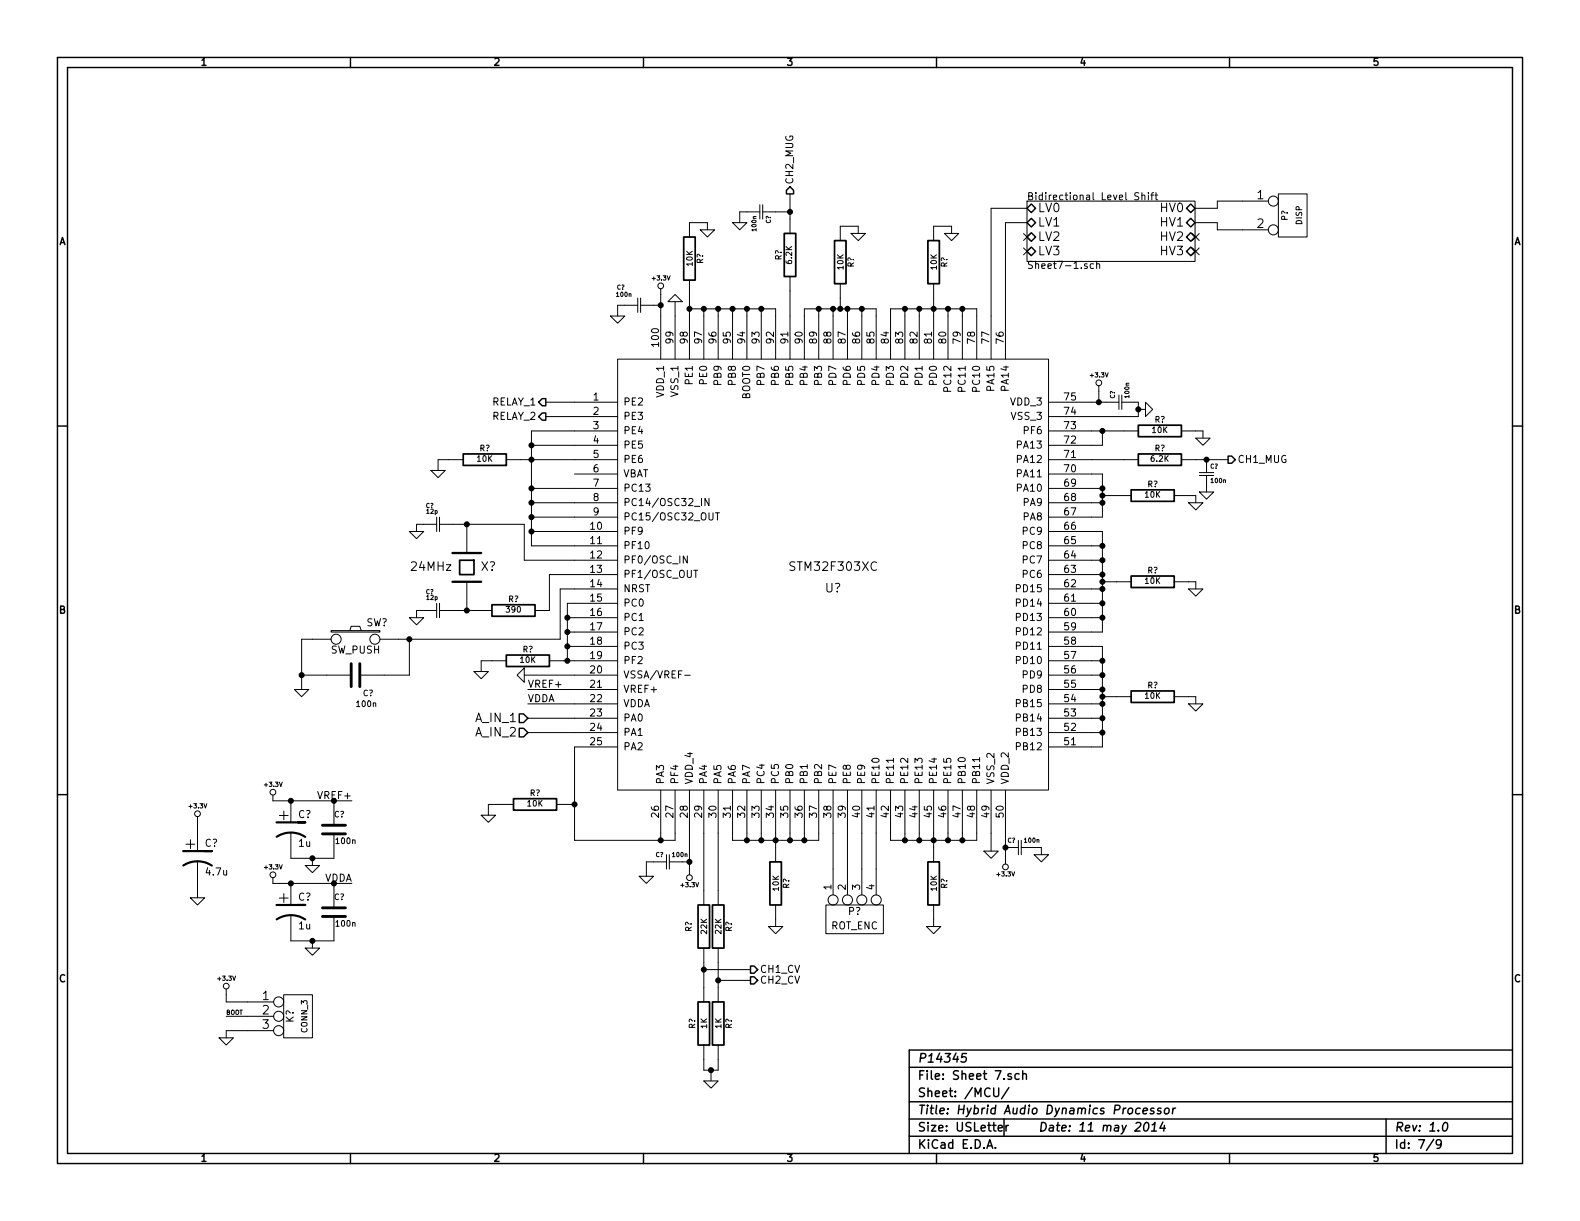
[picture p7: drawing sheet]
<svg xmlns="http://www.w3.org/2000/svg" width="279mm" height="216mm" viewBox="0 0 279 216" stroke-linecap="round" stroke-linejoin="round" font-family="sans-serif">
<g fill="none" stroke="#000" stroke-width=".25">
<path d="M10.2 10.2h259v195.5h-259zM11.9 11.9h255.6v192.1h-255.6zM62 10.2v1.7M113.8 10.2v1.7M165.6 10.2v1.7M217.4 10.2v1.7M139.7 33l.6 .7v.6h-1.2v-.6zM181.6 36.8l.8-.7 .7 .7-.7 .8zM182.4 38.6l.7 .8-.7 .7-.8-.7zM209.8 36.8l.8-.7 .7 .7-.7 .8zM209.8 39.4l.8-.8 .7 .8-.7 .7zM182.4 41.1l.7 .8-.7 .8-.8-.8z"/>
<path d="M182.4 43.7l.7 .8-.7 .7-.8-.7zM209.8 41.9l.8-.8 .7 .8-.7 .8zM209.8 44.5l.8-.8 .7 .8-.7 .7zM10.2 75.3h1.7M95.9 70.5h.6v1.3h-.6l-.7-.7zM95.9 73h.6v1.3h-.6l-.7-.6zM267.5 75.3h1.7M217.2 80.6h.6l.6 .7-.6 .6h-.6zM91.8 126.2h.8l.7 .8-.7 .8h-.8zM91.8 128.8h.8l.7 .7-.7 .8h-.8zM10.2 140.5h1.7M267.5 140.5h1.7"/>
<path d="M132.7 170.8h.6l.7 .7-.7 .6h-.6zM132.7 172.7h.6l.7 .7-.7 .6h-.6zM160.8 188.7h106.7M160.8 194.8h106.7M160.8 197.9h106.7M170.9 186.3h-.7l-.2 .7 .3-.1h.5l.1 .3-.2 .5-.2 .1-.6-.1M175.7 192.4v1.2l.3 .3h.3l.3-.3v-1.2M176.5 199.5l.8-.1-.1-.3-.4-.1-.3 .2 .1 .7h.6M177.5 197.9v3M177.9 199v1M178.3 199l-.2 .1-.2 .2M178.4 192.3l-1.3 2"/>
<path d="M178.8 189.9l-.3-.1-.3 .3 .1 .2 .5 .1v.4h-.6M180.2 189.9a.48 .48 0 0 0-.6 .1v.7l.2 .2 .4-.1M180.8 190l.1-.1a.36 .36 0 0 1 .6 .2v.8M180.8 189.3v1.6M201.6 196l-.1-.1a.52 .52 0 0 0-.6 .3v.6l.2 .2 .4-.1M202.1 196.4l.8-.1-.1-.3h-.5l-.2 .7 .2 .3 .4-.1M202.5 198.6l.3-.1a.88 .88 0 0 1-.3 1.5l-.2-.3a1.19 1.19 0 0 1 .2-1.1zM203.6 200h.9M203.7 198.9l.5-.4-.1 1.5M204.1 196l-.4-.1-.2 .3 .2 .2 .3 .1 .1 .2-.3 .3-.4-.1M205.3 196l-.3-.1-.3 .3 .2 .2 .4 .1v.2l-.2 .3-.5-.1M205.6 198.4l-.5 1.1h1"/>
<path d="M205.9 199l-.1 1M206 196.1l.3-.2 .4 .2v.6l-.3 .3-.5-.2zM207.4 195.9l-.1 1.1M207.9 195.9l-.3 .1-.2 .2M245.1 197.9v6.1M255.4 198.6l.3-.1a.88 .88 0 0 1-.3 1.5l-.3-.3a1.17 1.17 0 0 1 .3-1.1zM267.5 185.7h-106.7v18.3M62 204v1.7M113.8 204v1.7M160.8 200.9h106.7M165.6 204v1.7M174.5 203l.5-1.5 .5 1.5"/>
<path d="M174.7 202.6h.7M176 202.9v.1M217.4 204v1.7M253.5 201.4l-1.3 2M254.9 202.2l-.3 .3-.5-.1-.1-.2 .1-.5a.48 .48 0 0 1 .7 0 1.16 1.16 0 0 1-.2 1.3h-.5"/>
</g>
<g fill="none" stroke="#000" stroke-width=".18">
<path d="M129.5 39.4h2.6l-1.3 1.2zM134.4 36.2v2.5M134.4 37.5h-3.6v1.9M134.9 36.2v2.5M134.9 37.5h4.8M139.7 34.3v7M181.6 35.6h29.7v10.6h-29.7zM181.6 39.4h-3.8v24.1M181.6 36.8h-6.3v26.7M201.4 34.1h-.5l-.2 .1 .1 .4 .5 .2 .1 .3-.3 .2h-.4M201.9 34.6l.2-.1h.3l.1 .8M201.9 34.1v1.2"/>
<path d="M203.1 34.1v.1M203.1 34.5v.8M203.5 34.5h.5M204 34.1l-.3 .1v1.1M204.2 34.5h.5M204.4 34.1v1.1l.3 .1M211.5 39.4h3.8v1.2h9M224.3 35.6h-9v1.2h-3.8M226.1 34.3h5v7.6h-5zM107.9 55.9h2.6l-1.3 1.3zM112.8 52.7v2.5M112.8 54h-3.6v1.9"/>
<path d="M113.3 52.7v2.5M113.3 54h3.5M116.8 51.1v12.4M118.1 53.3l1.3-1.2 1.2 1.2zM119.4 53.3v10.2M121.9 54.6h15.3v8.9M121.9 49.5v14M123.8 40.6h2.6l-1.3 1.3zM124.5 54.6v8.9M125.1 40.6v-1.2h-3.2v2.5M127 54.6v8.9M129.5 54.6v8.9"/>
<path d="M132.1 54.6v8.9M134.6 54.6v8.9M139.7 48.9v14.6M144.8 54.6v8.9M147.3 54.6v8.9M148.6 50.2v4.4M149.9 54.6v8.9M150.5 41.3h2.5l-1.2 1.2zM151.8 41.3v-1.3h-3.2v2.5M152.4 54.6v8.9M160 54.6v8.9M162.6 54.6v8.9"/>
<path d="M165.1 50.2v13.3M167 41.3h2.5l-1.2 1.2zM167.6 54.6v8.9M168.3 41.3v-1.3h-3.2v2.5M170.2 54.6v8.9M181 41.3l1.2 1.2M181 43.8l1.2 1.3M182.2 41.3l-1.2 1.2M182.2 43.8l-1.2 1.3M193.4 46.7l-.4-.1-.2 .3 .1 .5h.5M193.9 46.8l.2-.2 .3 .1 .1 .8M193.9 46.2v1.3"/>
<path d="M210.8 41.3l1.3 1.2M210.8 43.8l1.3 1.3M212.1 41.3l-1.3 1.2M212.1 43.8l-1.3 1.3M94 78.7h15.2M96.5 71.1h12.7M96.5 73.7h12.7M109.2 63.5h76.2v76.2h-76.2zM109.2 76.2h-15.2v20.3h15.2M142.2 63.5v-8.9h12.7v8.9M157.5 63.5v-8.9h15.2v8.9M185.4 71.1h12.5"/>
<path d="M185.4 76.2h15.9M194.3 68.2v2.9M194.9 76.2v2.5h-9.5M197.9 69.9v2.5M198.4 71.1h2.9v2.6h-15.9M198.4 69.9v2.5M201.3 72.4h1.3M202.6 71.1l1.2 1.3-1.2 1.3zM208.9 76.2h3.8v1.3M211.5 77.5h2.5l-1.3 1.2zM72.4 94h2.5l-1.2 1.3zM76.2 83.2h2.5l-1.2 1.3z"/>
<path d="M77.2 91.4v2.6M77.2 92.7h-3.5v1.3M77.7 91.4v2.6M77.7 92.7h15v6.4h16.5M81.9 81.3h-4.4v1.9M82.5 92.7v5.1M89.5 81.3h19.7M94 86.4h15.2M94 88.9h15.2M94 91.4h15.2M94 94h15.2M101.6 83.8h7.6"/>
<path d="M121.5 98.3v1.3l-.7-1.3v1.3M125.4 88.1v1.3l-.7-1.3v1.3M126.5 90.7h.7M126.9 90.7v1.2M185.4 81.3h15.9M185.4 83.8h9.5v7.6h-9.5M185.4 86.4h9.5M185.4 88.9h9.5M185.4 94h9.5v17.8h-9.5M185.4 96.5h9.5M185.4 99.1h9.5M194.9 87.6h5.1"/>
<path d="M207.6 87.6h3.9v1.3M208.9 81.3h8.3M210.2 88.9h2.5l-1.2 1.3zM212.1 87h2.5l-1.2 1.3zM212.1 84.1h2.5M212.1 83.6h2.5M213.4 81.3v2.3M213.4 84.1v2.9M53.3 119.4h8.8M58.5 111.5h8.7v.3h-8.7zM58.5 113h-5.2v8.9M61.8 111.5l.3-.8h1.5l.3 .8"/>
<path d="M72.4 109.2h2.5l-1.2 1.3zM72.4 113v6.4h-8.8M77.2 106.7v2.5M77.2 108h-3.5v1.2M77.7 106.7v2.5M77.7 108h9.3M82.5 102.9v5.1M83.8 118.7h2.6l-1.3 1.3zM89.5 116.8h-4.4v1.9M91.4 119.4l1.3-1.3v2.6zM92.7 119.4h16.5M97.2 116.8h12"/>
<path d="M100.3 109.2h8.9M100.3 111.8h8.9M100.3 114.3h8.9M109.2 101.6h-12v6.4h-2.6M109.2 106.7h-8.9v10.1M109.2 104.1h-10.1v8.9h-31.9M121.1 119.4h.9M122.7 100.8h.7M185.4 119.4h9.5M185.4 109.2h9.5M185.4 114.3h9.5v17.8h-9.5M185.4 106.7h9.5"/>
<path d="M185.4 104.1h9.5M185.4 101.6h9.5M185.4 116.8h9.5M194.9 102.9h5.1M207.6 102.9h3.9v1.2M210.2 104.1h2.5l-1.2 1.3zM52.1 121.9h2.5l-1.3 1.3zM93.3 121.9h15.9M93.3 124.5h15.9M93.3 129.5h15.9M93.3 127h15.9M109.2 132.1h-7.6v16.5h17.8v-8.9"/>
<path d="M116.8 139.7v8.9M121.9 139.7v15M124.5 139.7v20.3M127 139.7v20.3M129.5 139.7v8.9h15.3v-8.9M132.1 139.7v8.9M134.6 139.7v8.9M137.2 139.7v12.7M139.7 139.7v8.9M142.2 139.7v8.9M147.3 139.7v18.5M149.9 139.7v18.5"/>
<path d="M152.4 139.7v18.5M154.9 139.7v18.5M157.5 139.7v8.9h15.2v-8.9M158 134.1v.7M160 139.7v8.9M162.6 139.7v8.9M165.1 139.7v12.7M167.6 139.7v8.9M170.2 139.7v8.9M173.2 134v.7M175.3 139.7v10.8M177.8 139.7v13.1"/>
<path d="M185.4 121.9h9.5M185.4 124.5h9.5M185.4 129.5h9.5M185.4 127h9.5M194.9 123.2h5.1M207.6 123.2h3.9v1.3M210.2 124.5h2.5l-1.2 1.2zM33.7 158.8h2.5l-1.3 1.2zM34.9 144.4v6.1M34.9 152.3v6.5M48.3 140.6v1h13.9M48.3 155.2v1h13.9"/>
<path d="M51.4 141.6v3.8M51.4 147.2v4.6h7.7v-4.4M51.4 156.2v3.8M54 153h2.5l-1.3 1.3zM55.2 151.8v1.2M59.1 141.6v4.3M59.1 156.2v4.3M85.1 144.1h2.5l-1.2 1.3zM90.8 142.2h-4.4v1.9M98.4 142.2h3.2M113 154.9h2.6l-1.3 1.3zM117.9 151.1v2.6"/>
<path d="M117.9 152.4h-3.6v2.5M118.4 151.1v2.6M118.4 152.4h3.5M174 150.5h2.5l-1.2 1.3zM177.8 149.9h2.3M180.1 148.6v2.5M180.6 148.6v2.5M180.6 149.9h3.5v1.2M182.9 151.1h2.5l-1.3 1.3zM40 174.9v2.3h8.4M40 179.7h8.4M50.2 175.9h5v7.6h-5z"/>
<path d="M51.4 161.8v4.6h7.7v-4.3M54 167.6h2.5l-1.3 1.3zM55.2 166.4v1.2M124.5 167.6v9.6M124.5 171.5h8.2M127 167.6v9.6M127 173.4h5.7M135.9 163.8h2.5l-1.2 1.3zM137.2 160v3.8M146 160h10.2v5.1h-10.2zM163.8 163.8h2.6l-1.3 1.3zM165.1 160v3.8"/>
<path d="M38.7 183.5h2.6l-1.3 1.3zM48.4 182.2h-8.4v1.3M124.5 191.1h2.5l-1.3 1.3zM124.5 184.8v4.4h2.5v-4.4M125.7 189.2v1.9"/>
<circle cx="225.2" cy="35.6" r=".89"/>
<circle cx="116.8" cy="50.5" r=".51"/>
<circle cx="225.2" cy="40.6" r=".89"/>
<circle cx="194.3" cy="67.7" r=".51"/>
<circle cx="59.4" cy="113" r=".89"/>
<circle cx="66.3" cy="113" r=".89"/>
<circle cx="34.9" cy="143.9" r=".51"/>
<circle cx="48.3" cy="154.7" r=".51"/>
<circle cx="48.3" cy="140.1" r=".51"/>
<circle cx="121.9" cy="155.2" r=".51"/>
<circle cx="147.3" cy="159.1" r=".89"/>
<circle cx="149.9" cy="159.1" r=".89"/>
<circle cx="152.4" cy="159.1" r=".89"/>
<circle cx="154.9" cy="159.1" r=".89"/>
<circle cx="177.8" cy="153.3" r=".51"/>
<circle cx="40" cy="174.4" r=".51"/>
<circle cx="49.3" cy="179.7" r=".89"/>
<circle cx="49.3" cy="177.2" r=".89"/>
<circle cx="49.3" cy="182.2" r=".89"/>
</g>
<path d="M80 97.8h5.1M80 102.9h5.1" fill="none" stroke="#000" stroke-width=".41"/>
<g fill="none" stroke="#000" stroke-width=".3">
<path d="M120.9 41.9h2v7.6h-2zM138.7 41.3h2v7.6h-2zM147.6 42.5h2v7.7h-2zM164.1 42.5h2v7.7h-2zM201.3 75.2h7.6v2h-7.6zM81.3 99.1h2.5v2.5h-2.5zM81.9 80.3h7.6v2h-7.6zM200 86.6h7.6v2h-7.6zM201.3 80.3h7.6v2h-7.6zM87 106.9h7.6v2.1h-7.6zM89.5 115.8h7.7v2.1h-7.7zM200 101.9h7.6v2h-7.6z"/>
<path d="M200 122.2h7.6v2h-7.6zM90.8 141.2h7.6v2.1h-7.6zM136.1 152.4h2.1v7.6h-2.1zM164.1 152.4h2v7.6h-2zM123.4 160h2.1v7.6h-2.1zM123.4 177.2h2.1v7.6h-2.1zM126 160h2v7.6h-2zM126 177.2h2v7.6h-2z"/>
</g>
<path d="M32.4 150.5h5.1h-1.3M32.4 153a4.6 4.6 0 0 1 5.1 .1M48.9 145.4h5.1h-1.3M48.9 148a4.6 4.6 0 0 1 5.1 0M48.9 160h5.1h-1.3M48.9 162.6a4.6 4.6 0 0 1 5.1 0" fill="none" stroke="#000" stroke-width=".38"/>
<path d="M62.1 117.3v4.1M63.6 117.3v4.1M57 147.4h4.1M57 145.9h4.1M57 162.1h4.1M57 160.5h4.1" fill="none" stroke="#000" stroke-width=".51"/>
<g fill="#000" stroke="#000" stroke-width=".25">
<circle cx="139.7" cy="37.5" r=".41"/>
<circle cx="116.8" cy="54" r=".41"/>
<circle cx="121.9" cy="54.6" r=".41"/>
<circle cx="124.5" cy="54.6" r=".41"/>
<circle cx="127" cy="54.6" r=".41"/>
<circle cx="129.5" cy="54.6" r=".41"/>
<circle cx="132.1" cy="54.6" r=".41"/>
<circle cx="134.6" cy="54.6" r=".41"/>
<circle cx="144.8" cy="54.6" r=".41"/>
<circle cx="147.3" cy="54.6" r=".41"/>
<circle cx="148.6" cy="54.6" r=".41"/>
<circle cx="149.9" cy="54.6" r=".41"/>
<circle cx="152.4" cy="54.6" r=".41"/>
<circle cx="160" cy="54.6" r=".41"/>
<circle cx="162.6" cy="54.6" r=".41"/>
<circle cx="165.1" cy="54.6" r=".41"/>
<circle cx="167.6" cy="54.6" r=".41"/>
<circle cx="170.2" cy="54.6" r=".41"/>
<circle cx="94" cy="78.7" r=".41"/>
<circle cx="194.3" cy="71.1" r=".41"/>
<circle cx="194.9" cy="76.2" r=".41"/>
<circle cx="201.3" cy="72.4" r=".41"/>
<circle cx="82.5" cy="92.7" r=".41"/>
<circle cx="94" cy="86.4" r=".41"/>
<circle cx="94" cy="94" r=".41"/>
<circle cx="94" cy="81.3" r=".41"/>
<circle cx="94" cy="88.9" r=".41"/>
<circle cx="94" cy="91.4" r=".41"/>
<circle cx="194.9" cy="99.1" r=".41"/>
<circle cx="194.9" cy="86.4" r=".41"/>
<circle cx="194.9" cy="96.5" r=".41"/>
<circle cx="194.9" cy="87.6" r=".41"/>
<circle cx="194.9" cy="88.9" r=".41"/>
<circle cx="213.4" cy="81.3" r=".41"/>
<circle cx="53.3" cy="119.4" r=".41"/>
<circle cx="72.4" cy="113" r=".41"/>
<circle cx="82.5" cy="108" r=".41"/>
<circle cx="100.3" cy="114.3" r=".41"/>
<circle cx="100.3" cy="109.2" r=".41"/>
<circle cx="100.3" cy="116.8" r=".41"/>
<circle cx="100.3" cy="111.8" r=".41"/>
<circle cx="194.9" cy="104.1" r=".41"/>
<circle cx="194.9" cy="116.8" r=".41"/>
<circle cx="194.9" cy="101.6" r=".41"/>
<circle cx="194.9" cy="102.9" r=".41"/>
<circle cx="194.9" cy="119.4" r=".41"/>
<circle cx="194.9" cy="106.7" r=".41"/>
<circle cx="194.9" cy="109.2" r=".41"/>
<circle cx="194.9" cy="123.2" r=".41"/>
<circle cx="194.9" cy="127" r=".41"/>
<circle cx="194.9" cy="129.5" r=".41"/>
<circle cx="194.9" cy="121.9" r=".41"/>
<circle cx="194.9" cy="124.5" r=".41"/>
<circle cx="51.4" cy="156.2" r=".41"/>
<circle cx="51.4" cy="141.6" r=".41"/>
<circle cx="55.2" cy="151.8" r=".41"/>
<circle cx="59.1" cy="156.2" r=".41"/>
<circle cx="59.1" cy="141.6" r=".41"/>
<circle cx="101.6" cy="142.2" r=".41"/>
<circle cx="116.8" cy="148.6" r=".41"/>
<circle cx="121.9" cy="152.4" r=".41"/>
<circle cx="132.1" cy="148.6" r=".41"/>
<circle cx="134.6" cy="148.6" r=".41"/>
<circle cx="137.2" cy="148.6" r=".41"/>
<circle cx="139.7" cy="148.6" r=".41"/>
<circle cx="142.2" cy="148.6" r=".41"/>
<circle cx="160" cy="148.6" r=".41"/>
<circle cx="162.6" cy="148.6" r=".41"/>
<circle cx="165.1" cy="148.6" r=".41"/>
<circle cx="167.6" cy="148.6" r=".41"/>
<circle cx="170.2" cy="148.6" r=".41"/>
<circle cx="177.8" cy="149.9" r=".41"/>
<circle cx="55.2" cy="166.4" r=".41"/>
<circle cx="124.5" cy="171.5" r=".41"/>
<circle cx="127" cy="173.4" r=".41"/>
<circle cx="125.7" cy="189.2" r=".41"/>
</g>
<g font-size="2.8">
<text x="49.4" y="145.2">+</text>
<text x="32.8" y="150.2">+</text>
<text x="49.4" y="159.8">+</text>
</g>
<g font-size="2.1">
<text x="222.3" y="35.3">1</text>
<text x="183.5" y="37.6">LV0</text>
<text x="183.5" y="40.1">LV1</text>
<text x="205.3" y="37.6">HV0</text>
<text x="205.3" y="40.1">HV1</text>
<text x="222.3" y="40.4">2</text>
<text x="183.5" y="42.7">LV2</text>
<text x="183.5" y="45.2">LV3</text>
<text x="205.3" y="42.7">HV2</text>
<text x="205.3" y="45.2">HV3</text>
<text x="72.8" y="101">24MHz</text>
<text x="85" y="101">X?</text>
<text x="140" y="101">STM32F303XC</text>
<text x="145.9" y="104.8">U?</text>
<text x="84.2" y="127.8">A_IN_1</text>
<text x="84.2" y="130.3">A_IN_2</text>
<text x="46.4" y="176.9">1</text>
<text x="46.4" y="179.5">2</text>
<text x="46.4" y="182">3</text>
<text x="162.3" y="191">File: Sheet 7.sch</text>
<text x="162.3" y="188">P14345</text>
<text x="162.3" y="197.1">Title: Hybrid Audio Dynamics Processor</text>
<text x="162.3" y="194.1">Sheet: /MCU/</text>
<text x="162.3" y="203.2">KiCad E.D.A.</text>
<text x="162.3" y="200.2">Size: USLetter</text>
<text x="183.6" y="200.2">Date: 11 may 2014</text>
<text x="246.6" y="200.2">Rev: 1.0</text>
<text x="246.6" y="203.2">Id: 7/9</text>
</g>
<g font-size="1.8">
<text x="35.6" y="11.7">1</text>
<text x="87.4" y="11.7">2</text>
<text x="139.2" y="11.7">3</text>
<text x="191" y="11.7">4</text>
<text x="242.8" y="11.7">5</text>
<text x="140.3" y="32.6" transform="rotate(-90 140.3 32.6)">CH2_MUG</text>
<text x="181.6" y="35.5">Bidirectional Level Shift</text>
<text x="10.4" y="43.4">A</text>
<text x="181.6" y="47.6">Sheet7-1.sch</text>
<text x="267.7" y="43.4">A</text>
<text x="116.6" y="61.2" transform="rotate(-90 116.6 61.2)">100</text>
<text x="119.1" y="60.7" transform="rotate(-90 119.1 60.7)">99</text>
<text x="121.7" y="60.7" transform="rotate(-90 121.7 60.7)">98</text>
<text x="124.2" y="60.7" transform="rotate(-90 124.2 60.7)">97</text>
<text x="126.7" y="60.7" transform="rotate(-90 126.7 60.7)">96</text>
<text x="129.3" y="60.7" transform="rotate(-90 129.3 60.7)">95</text>
<text x="131.8" y="60.7" transform="rotate(-90 131.8 60.7)">94</text>
<text x="134.4" y="60.7" transform="rotate(-90 134.4 60.7)">93</text>
<text x="136.9" y="60.7" transform="rotate(-90 136.9 60.7)">92</text>
<text x="139.4" y="60.7" transform="rotate(-90 139.4 60.7)">91</text>
<text x="142" y="60.7" transform="rotate(-90 142 60.7)">90</text>
<text x="144.5" y="60.7" transform="rotate(-90 144.5 60.7)">89</text>
<text x="147.1" y="60.7" transform="rotate(-90 147.1 60.7)">88</text>
<text x="149.6" y="60.7" transform="rotate(-90 149.6 60.7)">87</text>
<text x="152.1" y="60.7" transform="rotate(-90 152.1 60.7)">86</text>
<text x="154.7" y="60.7" transform="rotate(-90 154.7 60.7)">85</text>
<text x="157.2" y="60.7" transform="rotate(-90 157.2 60.7)">84</text>
<text x="159.8" y="60.7" transform="rotate(-90 159.8 60.7)">83</text>
<text x="162.3" y="60.7" transform="rotate(-90 162.3 60.7)">82</text>
<text x="164.8" y="60.7" transform="rotate(-90 164.8 60.7)">81</text>
<text x="167.4" y="60.7" transform="rotate(-90 167.4 60.7)">80</text>
<text x="169.9" y="60.7" transform="rotate(-90 169.9 60.7)">79</text>
<text x="172.5" y="60.7" transform="rotate(-90 172.5 60.7)">78</text>
<text x="175" y="60.7" transform="rotate(-90 175 60.7)">77</text>
<text x="177.5" y="60.7" transform="rotate(-90 177.5 60.7)">76</text>
<text x="86.9" y="71.8">RELAY_1</text>
<text x="104.9" y="70.9">1</text>
<text x="110.2" y="71.8">PE2</text>
<text x="117.5" y="70.2" transform="rotate(-90 117.5 70.2)">VDD_1</text>
<text x="120" y="70" transform="rotate(-90 120 70)">VSS_1</text>
<text x="122.6" y="67.9" transform="rotate(-90 122.6 67.9)">PE1</text>
<text x="125.1" y="67.9" transform="rotate(-90 125.1 67.9)">PE0</text>
<text x="127.6" y="67.9" transform="rotate(-90 127.6 67.9)">PB9</text>
<text x="130.2" y="67.9" transform="rotate(-90 130.2 67.9)">PB8</text>
<text x="132.7" y="70.6" transform="rotate(-90 132.7 70.6)">BOOT0</text>
<text x="135.3" y="67.9" transform="rotate(-90 135.3 67.9)">PB7</text>
<text x="137.8" y="67.9" transform="rotate(-90 137.8 67.9)">PB6</text>
<text x="140.3" y="67.9" transform="rotate(-90 140.3 67.9)">PB5</text>
<text x="142.9" y="67.9" transform="rotate(-90 142.9 67.9)">PB4</text>
<text x="145.4" y="67.9" transform="rotate(-90 145.4 67.9)">PB3</text>
<text x="148" y="67.9" transform="rotate(-90 148 67.9)">PD7</text>
<text x="150.5" y="67.9" transform="rotate(-90 150.5 67.9)">PD6</text>
<text x="153" y="67.9" transform="rotate(-90 153 67.9)">PD5</text>
<text x="155.6" y="67.9" transform="rotate(-90 155.6 67.9)">PD4</text>
<text x="158.1" y="67.9" transform="rotate(-90 158.1 67.9)">PD3</text>
<text x="160.7" y="67.9" transform="rotate(-90 160.7 67.9)">PD2</text>
<text x="163.2" y="67.9" transform="rotate(-90 163.2 67.9)">PD1</text>
<text x="165.7" y="67.9" transform="rotate(-90 165.7 67.9)">PD0</text>
<text x="168.3" y="68.9" transform="rotate(-90 168.3 68.9)">PC12</text>
<text x="170.8" y="68.9" transform="rotate(-90 170.8 68.9)">PC11</text>
<text x="173.4" y="68.9" transform="rotate(-90 173.4 68.9)">PC10</text>
<text x="175.9" y="68.9" transform="rotate(-90 175.9 68.9)">PA15</text>
<text x="178.4" y="68.9" transform="rotate(-90 178.4 68.9)">PA14</text>
<text x="178.7" y="71.8">VDD_3</text>
<text x="188.3" y="70.9">75</text>
<text x="86.9" y="74.3">RELAY_2</text>
<text x="104.9" y="73.4">2</text>
<text x="104.9" y="75.9">3</text>
<text x="110.2" y="74.3">PE3</text>
<text x="110.2" y="76.8">PE4</text>
<text x="178.9" y="74.3">VSS_3</text>
<text x="181.2" y="76.8">PF6</text>
<text x="188.3" y="75.9">73</text>
<text x="188.3" y="73.4">74</text>
<text x="104.9" y="78.5">4</text>
<text x="104.9" y="81">5</text>
<text x="104.9" y="83.6">6</text>
<text x="110.2" y="79.4">PE5</text>
<text x="110.2" y="81.9">PE6</text>
<text x="180" y="81.9">PA12</text>
<text x="180" y="79.4">PA13</text>
<text x="188.3" y="83.6">70</text>
<text x="188.3" y="81">71</text>
<text x="188.3" y="78.5">72</text>
<text x="218.8" y="81.9">CH1_MUG</text>
<text x="104.9" y="86.1">7</text>
<text x="104.9" y="88.6">8</text>
<text x="110.2" y="84.5">VBAT</text>
<text x="110.2" y="87">PC13</text>
<text x="110.2" y="89.5">PC14/OSC32_IN</text>
<text x="180" y="84.5">PA11</text>
<text x="180" y="87">PA10</text>
<text x="181" y="89.5">PA9</text>
<text x="188.3" y="88.6">68</text>
<text x="188.3" y="86.1">69</text>
<text x="104.4" y="93.7">10</text>
<text x="104.9" y="91.2">9</text>
<text x="110.2" y="92.1">PC15/OSC32_OUT</text>
<text x="110.2" y="94.6">PF9</text>
<text x="181" y="94.6">PC9</text>
<text x="181" y="92.1">PA8</text>
<text x="188.3" y="93.7">66</text>
<text x="188.3" y="91.2">67</text>
<text x="104.4" y="96.3">11</text>
<text x="104.4" y="98.8">12</text>
<text x="104.4" y="101.3">13</text>
<text x="110.2" y="97.2">PF10</text>
<text x="110.2" y="99.7">PF0/OSC_IN</text>
<text x="181" y="99.7">PC7</text>
<text x="181" y="97.2">PC8</text>
<text x="188.3" y="101.3">63</text>
<text x="188.3" y="98.8">64</text>
<text x="188.3" y="96.3">65</text>
<text x="104.4" y="103.9">14</text>
<text x="104.4" y="106.4">15</text>
<text x="110.2" y="102.2">PF1/OSC_OUT</text>
<text x="110.2" y="104.8">NRST</text>
<text x="110.2" y="107.3">PC0</text>
<text x="180" y="107.3">PD14</text>
<text x="180" y="104.8">PD15</text>
<text x="181" y="102.2">PC6</text>
<text x="188.3" y="106.4">61</text>
<text x="188.3" y="103.9">62</text>
<text x="10.4" y="108.6">B</text>
<text x="64.7" y="110.8">SW?</text>
<text x="104.4" y="109">16</text>
<text x="104.4" y="111.5">17</text>
<text x="110.2" y="109.9">PC1</text>
<text x="110.2" y="112.4">PC2</text>
<text x="180" y="109.9">PD13</text>
<text x="180" y="112.4">PD12</text>
<text x="188.3" y="109">60</text>
<text x="188.3" y="111.5">59</text>
<text x="267.7" y="108.6">B</text>
<text x="58.5" y="115.6">SW_PUSH</text>
<text x="104.4" y="119.1">20</text>
<text x="104.4" y="114">18</text>
<text x="104.4" y="116.6">19</text>
<text x="110.2" y="114.9">PC3</text>
<text x="110.2" y="117.5">PF2</text>
<text x="180" y="117.5">PD10</text>
<text x="180" y="114.9">PD11</text>
<text x="188.3" y="119.1">56</text>
<text x="188.3" y="116.6">57</text>
<text x="188.3" y="114">58</text>
<text x="93.3" y="121.7">VREF+</text>
<text x="93.3" y="124.2">VDDA</text>
<text x="104.4" y="121.7">21</text>
<text x="104.4" y="124.2">22</text>
<text x="110.2" y="120">VSSA/VREF-</text>
<text x="110.2" y="122.6">VREF+</text>
<text x="110.2" y="125.1">VDDA</text>
<text x="180" y="125.1">PB15</text>
<text x="181" y="122.6">PD8</text>
<text x="181" y="120">PD9</text>
<text x="188.3" y="124.2">54</text>
<text x="188.3" y="121.7">55</text>
<text x="104.4" y="126.7">23</text>
<text x="104.4" y="129.3">24</text>
<text x="104.4" y="131.8">25</text>
<text x="110.2" y="127.6">PA0</text>
<text x="110.2" y="130.2">PA1</text>
<text x="180" y="130.2">PB13</text>
<text x="180" y="127.6">PB14</text>
<text x="188.3" y="131.8">51</text>
<text x="188.3" y="129.3">52</text>
<text x="188.3" y="126.7">53</text>
<text x="110.2" y="132.7">PA2</text>
<text x="180" y="132.7">PB12</text>
<text x="56.5" y="141.4">VREF+</text>
<text x="117.5" y="138.7" transform="rotate(-90 117.5 138.7)">PA3</text>
<text x="120" y="138.7" transform="rotate(-90 120 138.7)">PF4</text>
<text x="122.6" y="138.7" transform="rotate(-90 122.6 138.7)">VDD_4</text>
<text x="125.1" y="138.7" transform="rotate(-90 125.1 138.7)">PA4</text>
<text x="127.6" y="138.7" transform="rotate(-90 127.6 138.7)">PA5</text>
<text x="130.2" y="138.7" transform="rotate(-90 130.2 138.7)">PA6</text>
<text x="132.7" y="138.7" transform="rotate(-90 132.7 138.7)">PA7</text>
<text x="135.3" y="138.7" transform="rotate(-90 135.3 138.7)">PC4</text>
<text x="137.8" y="138.7" transform="rotate(-90 137.8 138.7)">PC5</text>
<text x="140.3" y="138.7" transform="rotate(-90 140.3 138.7)">PB0</text>
<text x="142.9" y="138.7" transform="rotate(-90 142.9 138.7)">PB1</text>
<text x="145.4" y="138.7" transform="rotate(-90 145.4 138.7)">PB2</text>
<text x="148" y="138.7" transform="rotate(-90 148 138.7)">PE7</text>
<text x="150.5" y="138.7" transform="rotate(-90 150.5 138.7)">PE8</text>
<text x="153" y="138.7" transform="rotate(-90 153 138.7)">PE9</text>
<text x="155.6" y="138.7" transform="rotate(-90 155.6 138.7)">PE10</text>
<text x="158.1" y="138.7" transform="rotate(-90 158.1 138.7)">PE11</text>
<text x="160.7" y="138.7" transform="rotate(-90 160.7 138.7)">PE12</text>
<text x="163.2" y="138.7" transform="rotate(-90 163.2 138.7)">PE13</text>
<text x="165.7" y="138.7" transform="rotate(-90 165.7 138.7)">PE14</text>
<text x="168.3" y="138.7" transform="rotate(-90 168.3 138.7)">PE15</text>
<text x="170.8" y="138.7" transform="rotate(-90 170.8 138.7)">PB10</text>
<text x="173.4" y="138.7" transform="rotate(-90 173.4 138.7)">PB11</text>
<text x="175.9" y="138.7" transform="rotate(-90 175.9 138.7)">VSS_2</text>
<text x="178.4" y="138.7" transform="rotate(-90 178.4 138.7)">VDD_2</text>
<text x="36.2" y="149.8">C?</text>
<text x="52.7" y="144.7">C?</text>
<text x="52.9" y="149.8">1u</text>
<text x="116.6" y="144.5" transform="rotate(-90 116.6 144.5)">26</text>
<text x="119.1" y="144.5" transform="rotate(-90 119.1 144.5)">27</text>
<text x="121.7" y="144.5" transform="rotate(-90 121.7 144.5)">28</text>
<text x="124.2" y="144.5" transform="rotate(-90 124.2 144.5)">29</text>
<text x="126.7" y="144.5" transform="rotate(-90 126.7 144.5)">30</text>
<text x="129.3" y="144.5" transform="rotate(-90 129.3 144.5)">31</text>
<text x="131.8" y="144.5" transform="rotate(-90 131.8 144.5)">32</text>
<text x="134.4" y="144.5" transform="rotate(-90 134.4 144.5)">33</text>
<text x="136.9" y="144.5" transform="rotate(-90 136.9 144.5)">34</text>
<text x="139.4" y="144.5" transform="rotate(-90 139.4 144.5)">35</text>
<text x="142" y="144.5" transform="rotate(-90 142 144.5)">36</text>
<text x="144.5" y="144.5" transform="rotate(-90 144.5 144.5)">37</text>
<text x="147.1" y="144.5" transform="rotate(-90 147.1 144.5)">38</text>
<text x="149.6" y="144.5" transform="rotate(-90 149.6 144.5)">39</text>
<text x="152.1" y="144.5" transform="rotate(-90 152.1 144.5)">40</text>
<text x="154.7" y="144.5" transform="rotate(-90 154.7 144.5)">41</text>
<text x="157.2" y="144.5" transform="rotate(-90 157.2 144.5)">42</text>
<text x="159.8" y="144.5" transform="rotate(-90 159.8 144.5)">43</text>
<text x="162.3" y="144.5" transform="rotate(-90 162.3 144.5)">44</text>
<text x="164.8" y="144.5" transform="rotate(-90 164.8 144.5)">45</text>
<text x="167.4" y="144.5" transform="rotate(-90 167.4 144.5)">46</text>
<text x="169.9" y="144.5" transform="rotate(-90 169.9 144.5)">47</text>
<text x="172.5" y="144.5" transform="rotate(-90 172.5 144.5)">48</text>
<text x="175" y="144.5" transform="rotate(-90 175 144.5)">49</text>
<text x="177.5" y="144.5" transform="rotate(-90 177.5 144.5)">50</text>
<text x="36.5" y="154.9">4.7u</text>
<text x="57.2" y="156">VDDA</text>
<text x="52.7" y="159.3">C?</text>
<text x="147.1" y="157.3" transform="rotate(-90 147.1 157.3)">1</text>
<text x="149.6" y="157.3" transform="rotate(-90 149.6 157.3)">2</text>
<text x="150" y="161.8">P?</text>
<text x="152.1" y="157.3" transform="rotate(-90 152.1 157.3)">3</text>
<text x="154.7" y="157.3" transform="rotate(-90 154.7 157.3)">4</text>
<text x="52.9" y="164.4">1u</text>
<text x="146.9" y="164.4">ROT_ENC</text>
<text x="10.4" y="173.7">C</text>
<text x="134.4" y="172.1">CH1_CV</text>
<text x="134.4" y="174">CH2_CV</text>
<text x="267.7" y="173.7">C</text>
<text x="52" y="180.8" transform="rotate(-90 52 180.8)">K?</text>
<text x="35.6" y="205.5">1</text>
<text x="87.4" y="205.5">2</text>
<text x="139.2" y="205.5">3</text>
<text x="191" y="205.5">4</text>
<text x="242.8" y="205.5">5</text>
</g>
<g font-size="1.4">
<text x="227.8" y="39" transform="rotate(-90 227.8 39)">P?</text>
<text x="230.3" y="39.7" transform="rotate(-90 230.3 39.7)">DISP</text>
<text x="122.5" y="47" transform="rotate(-90 122.5 47)">10K</text>
<text x="124.4" y="46.7" transform="rotate(-90 124.4 46.7)">R?</text>
<text x="138.3" y="46" transform="rotate(-90 138.3 46)">R?</text>
<text x="140.1" y="46.6" transform="rotate(-90 140.1 46.6)">6.2K</text>
<text x="149.2" y="47.6" transform="rotate(-90 149.2 47.6)">10K</text>
<text x="151.1" y="47.3" transform="rotate(-90 151.1 47.3)">R?</text>
<text x="165.7" y="47.6" transform="rotate(-90 165.7 47.6)">10K</text>
<text x="167.6" y="47.3" transform="rotate(-90 167.6 47.3)">R?</text>
<text x="203.8" y="76.6">10K</text>
<text x="204.2" y="74.8">R?</text>
<text x="84.4" y="81.7">10K</text>
<text x="84.8" y="79.8">R?</text>
<text x="203.6" y="81.7">6.2K</text>
<text x="204.2" y="79.8">R?</text>
<text x="202.5" y="88">10K</text>
<text x="202.9" y="86.2">R?</text>
<text x="202.9" y="101.4">R?</text>
<text x="89.9" y="106.5">R?</text>
<text x="202.5" y="103.3">10K</text>
<text x="89.6" y="108.4">390</text>
<text x="92" y="117.2">10K</text>
<text x="92.4" y="115.4">R?</text>
<text x="63.2" y="125">100n</text>
<text x="64.2" y="123.1">C?</text>
<text x="202.5" y="123.6">10K</text>
<text x="202.9" y="121.7">R?</text>
<text x="93.3" y="142.6">10K</text>
<text x="93.7" y="140.8">R?</text>
<text x="59.1" y="144.6">C?</text>
<text x="59.5" y="149.3">100n</text>
<text x="59.1" y="159.2">C?</text>
<text x="137.8" y="157.5" transform="rotate(-90 137.8 157.5)">10K</text>
<text x="139.6" y="157.1" transform="rotate(-90 139.6 157.1)">R?</text>
<text x="165.7" y="157.5" transform="rotate(-90 165.7 157.5)">10K</text>
<text x="167.6" y="157.1" transform="rotate(-90 167.6 157.1)">R?</text>
<text x="59.5" y="163.9">100n</text>
<text x="122.4" y="164.8" transform="rotate(-90 122.4 164.8)">R?</text>
<text x="125.1" y="165.1" transform="rotate(-90 125.1 165.1)">22K</text>
<text x="127.6" y="165.1" transform="rotate(-90 127.6 165.1)">22K</text>
<text x="129.5" y="164.8" transform="rotate(-90 129.5 164.8)">R?</text>
<text x="54.4" y="182.6" transform="rotate(-90 54.4 182.6)">CONN_3</text>
<text x="123" y="181.9" transform="rotate(-90 123 181.9)">R?</text>
<text x="125.1" y="181.8" transform="rotate(-90 125.1 181.8)">1K</text>
<text x="127.6" y="181.8" transform="rotate(-90 127.6 181.8)">1K</text>
<text x="129.5" y="181.9" transform="rotate(-90 129.5 181.9)">R?</text>
</g>
<g font-size="1.1">
<text x="133.8" y="40.7" transform="rotate(-90 133.8 40.7)">100n</text>
<text x="136.3" y="39.5" transform="rotate(-90 136.3 39.5)">C?</text>
<text x="109.1" y="51.2">C?</text>
<text x="109.1" y="52.5">100n</text>
<text x="115.4" y="49.6">+3.3V</text>
<text x="192.9" y="66.8">+3.3V</text>
<text x="197.2" y="70.5" transform="rotate(-90 197.2 70.5)">C?</text>
<text x="199.7" y="70.2" transform="rotate(-90 199.7 70.2)">100n</text>
<text x="214" y="82.9">C?</text>
<text x="75.3" y="89.8">C?</text>
<text x="214.2" y="85.4">100n</text>
<text x="75.5" y="90.9">12p</text>
<text x="75.3" y="105.1">C?</text>
<text x="75.5" y="106.1">12p</text>
<text x="33.5" y="143">+3.3V</text>
<text x="46.9" y="139.1">+3.3V</text>
<text x="178.2" y="149">C?</text>
<text x="181.3" y="149">100n</text>
<text x="46.9" y="153.7">+3.3V</text>
<text x="115.9" y="151.6">C?</text>
<text x="119" y="151.6">100n</text>
<text x="176.4" y="155">+3.3V</text>
<text x="120.5" y="156.9">+3.3V</text>
<text x="38.6" y="173.4">+3.3V</text>
<text x="40" y="179.5">BOOT</text>
</g>
</svg>
